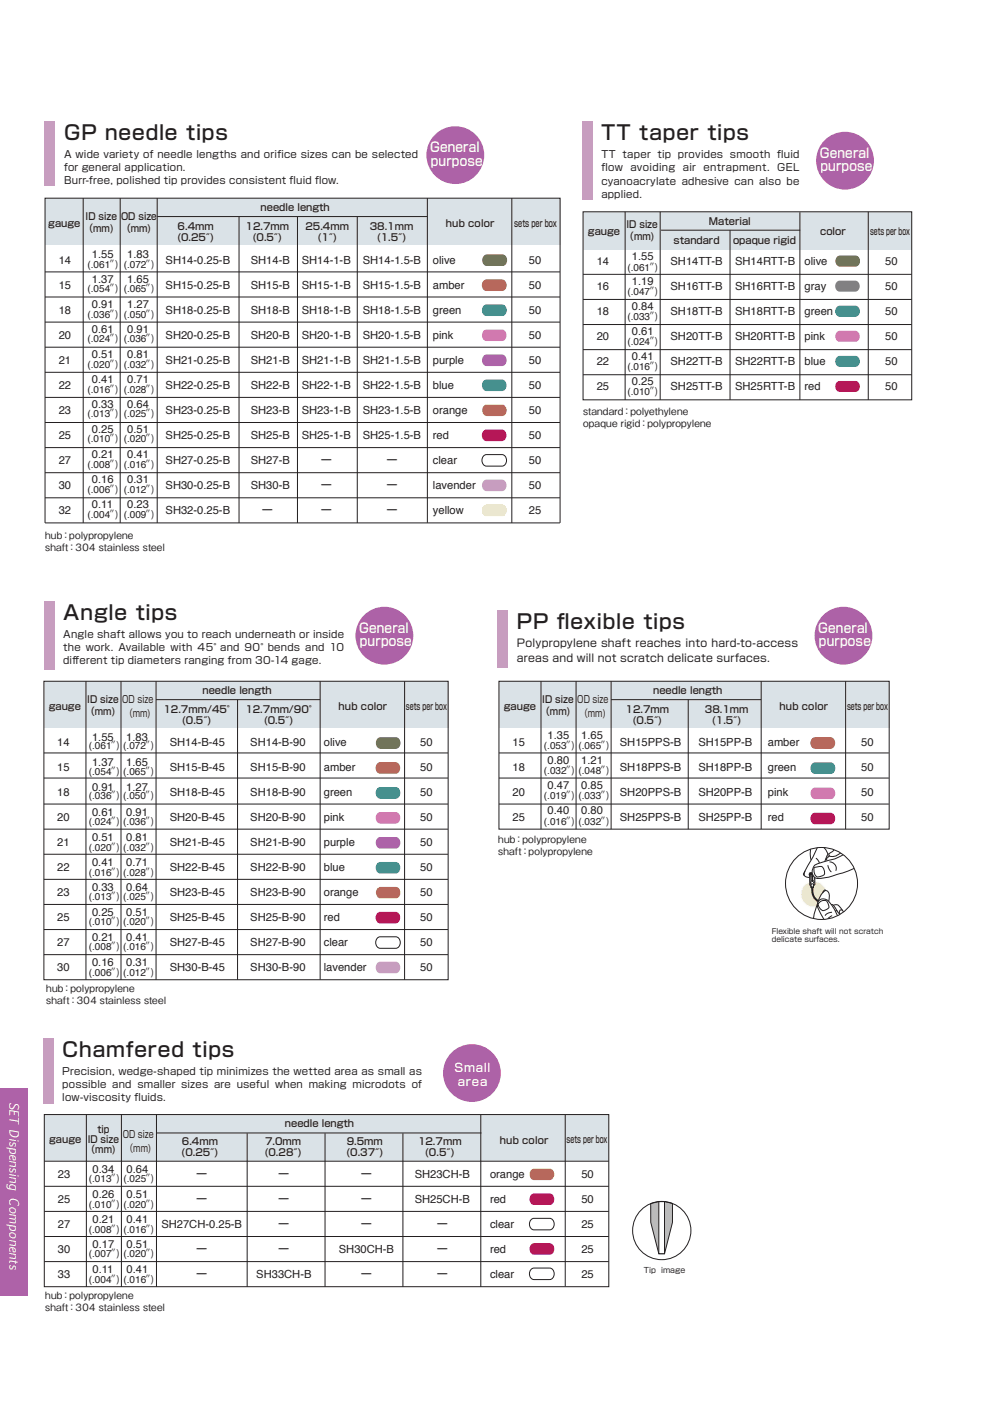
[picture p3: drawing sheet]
<svg xmlns="http://www.w3.org/2000/svg" width="210mm" height="297mm" viewBox="0 0 210 297" stroke-linecap="round" stroke-linejoin="round" font-family="sans-serif">
<path d="M0 230.2h5.9v44h-5.9z" fill="#ae62a8"/>
<path d="M9.5 25.7h2.1v13.5h-2.1z" fill="#c79dbf"/>
<circle cx="96.3" cy="32.8" r="6.1" fill="#ad62a7"/>
<path d="M123.1 25.7h2.1v16.6h-2.1z" fill="#c79dbf"/>
<path d="M139.8 48.7h29.4" fill="none" stroke="#231f20" stroke-width=".21"/>
<circle cx="178.7" cy="34" r="6.1" fill="#ad62a7"/>
<path d="M9.3 127.2h2.1v14.4h-2.1z" fill="#c79dbf"/>
<circle cx="81.3" cy="134.5" r="6.1" fill="#ad62a7"/>
<path d="M105.2 129h2.2v12.2h-2.2z" fill="#c79dbf"/>
<circle cx="178.4" cy="134.5" r="6.1" fill="#ad62a7"/>
<path d="M9.5 41.9h108.9v68.7h-108.9z" fill="#fff"/>
<path d="M9.5 41.9h108.9v9.8h-108.9z" fill="#dae2e7"/>
<path d="M102.4 54.1l.5-.3h3.4a1.25 1.25 0 0 1 .9 1.3 1.25 1.25 0 0 1-.9 1.2h-3.4a1.29 1.29 0 0 1-.5-2.2z" fill="#6b742a"/>
<path d="M102.3 59.4l.5-.3h3.4a1.25 1.25 0 0 1 .9 1.2 1.25 1.25 0 0 1-.9 1.3h-3.4a1.29 1.29 0 0 1-.5-2.2z" fill="#ba6831"/>
<path d="M102.3 64.7l.6-.3h3.3a1.26 1.26 0 0 1 .9 1.2 1.26 1.26 0 0 1-.9 1.3h-3.3a1.29 1.29 0 0 1-.6-2.2z" fill="#00a76d"/>
<path d="M102.3 69.9l.6-.2h3.3a1.26 1.26 0 0 1 .9 1.2 1.26 1.26 0 0 1-.9 1.2h-3.3a1.3 1.3 0 0 1-.6-2.2z" fill="#f172ac"/>
<path d="M102.3 75.2l.6-.2h3.3a1.26 1.26 0 0 1 .9 1.2 1.26 1.26 0 0 1-.9 1.2h-3.3a1.3 1.3 0 0 1-.6-2.2z" fill="#8c63aa"/>
<path d="M102.3 80.5l.6-.2h3.3a1.26 1.26 0 0 1 .9 1.2 1.26 1.26 0 0 1-.9 1.2h-3.3a1.3 1.3 0 0 1-.6-2.2z" fill="#2484c6"/>
<path d="M102.3 85.8l.6-.2h3.3a1.26 1.26 0 0 1 .9 1.2 1.26 1.26 0 0 1-.9 1.2h-3.3a1.3 1.3 0 0 1-.6-2.2z" fill="#f7943d"/>
<path d="M102.3 91.1l.5-.2h3.3a1.26 1.26 0 0 1 1 1.2 1.26 1.26 0 0 1-1 1.2h-3.3a1.3 1.3 0 0 1-.5-2.2z" fill="#ce0757"/>
<path d="M102.3 96.4l.6-.2h3.3a1.26 1.26 0 0 1 .9 1.2 1.26 1.26 0 0 1-.9 1.2h-3.3a1.3 1.3 0 0 1-.6-2.2z" fill="#fff"/>
<path d="M102.3 96.4l.6-.2h3.3a1.26 1.26 0 0 1 .9 1.2 1.26 1.26 0 0 1-.9 1.2h-3.3a1.3 1.3 0 0 1-.6-2.2z" fill="none" stroke="#231f20" stroke-width=".21"/>
<path d="M102.3 101.7l.6-.2h3.3a1.26 1.26 0 0 1 .9 1.2 1.26 1.26 0 0 1-.9 1.2h-3.3a1.3 1.3 0 0 1-.6-2.2z" fill="#bc9dca"/>
<path d="M102.3 107l.6-.2h3.3a1.26 1.26 0 0 1 .9 1.2 1.26 1.26 0 0 1-.9 1.2h-3.3a1.3 1.3 0 0 1-.6-2.2z" fill="#fff460"/>
<g fill="none" stroke="#231f20" stroke-width=".21">
<path d="M9.5 57.5h108.9M9.5 41.9h108.9v68.7h-108.9zM17.6 41.9v68.7M25.4 41.9v68.7M33.2 41.9v68.7M33.2 45.8h57.2M50.5 45.8v64.8M62.9 45.8v64.8M75.5 45.8v64.8M90.4 41.9v68.7M108.2 41.9v68.7M9.5 78.8h108.9"/>
<path d="M9.5 73.4h108.9M9.5 68.1h108.9M9.5 62.8h108.9M9.5 94.7h108.9M9.5 89.4h108.9M9.5 84.1h108.9M9.5 100h108.9M9.5 105.3h108.9"/>
</g>
<path d="M123.3 44.8h69.5v39.8h-69.5z" fill="#fff"/>
<path d="M177 54.3l.6-.2h3.3a1.19 1.19 0 0 1 1 1.1 1.19 1.19 0 0 1-1 1.2h-3.3a1.22 1.22 0 0 1-.6-2.1z" fill="#6b742a"/>
<path d="M177 59.6l.5-.2h3.3a1.19 1.19 0 0 1 1 1.1 1.19 1.19 0 0 1-1 1.2h-3.3a1.22 1.22 0 0 1-.5-2.1z" fill="#808285"/>
<path d="M177 64.9l.6-.2h3.3a1.19 1.19 0 0 1 .9 1.1 1.19 1.19 0 0 1-.9 1.2h-3.3a1.22 1.22 0 0 1-.6-2.1z" fill="#00a76d"/>
<path d="M177 70.2l.6-.2h3.3a1.19 1.19 0 0 1 .9 1.1 1.19 1.19 0 0 1-.9 1.2h-3.3a1.22 1.22 0 0 1-.6-2.1z" fill="#f172ac"/>
<path d="M177 75.5l.6-.2h3.3a1.19 1.19 0 0 1 .9 1.1 1.19 1.19 0 0 1-.9 1.2h-3.3a1.22 1.22 0 0 1-.6-2.1z" fill="#2484c6"/>
<path d="M177 80.8l.6-.2h3.3a1.19 1.19 0 0 1 .9 1.2 1.19 1.19 0 0 1-.9 1.1h-3.3a1.22 1.22 0 0 1-.6-2.1z" fill="#ce0757"/>
<path d="M123.3 44.8h69.5v7.9h-69.5z" fill="#dae2e7"/>
<path d="M123.3 44.8h69.5v39.8h-69.5zM123.3 58h69.5M132.2 44.8v39.8M139.6 44.8v39.8M139.8 48.7h29.4M154.4 48.7v35.9M169.1 44.9v39.7M183.6 44.8v39.8M123.3 63.3h69.5M123.3 68.7h69.5M123.3 74h69.5M123.3 79.3h69.5" fill="none" stroke="#231f20" stroke-width=".21"/>
<path d="M9.3 144.1h85.5v63.2h-85.5z" fill="#fff"/>
<path d="M9.3 144.1h85.5v9.9h-85.5z" fill="#dae2e7"/>
<path d="M79.9 156.2l.5-.2h3.3a1.26 1.26 0 0 1 1 1.2 1.26 1.26 0 0 1-1 1.2h-3.3a1.3 1.3 0 0 1-.5-2.2z" fill="#6b742a"/>
<path d="M79.8 161.5l.6-.3h3.3a1.26 1.26 0 0 1 .9 1.3 1.26 1.26 0 0 1-.9 1.2h-3.3a1.3 1.3 0 0 1-.6-2.2z" fill="#ba6831"/>
<path d="M79.8 166.8l.6-.3h3.3a1.26 1.26 0 0 1 .9 1.2 1.26 1.26 0 0 1-.9 1.3h-3.3a1.3 1.3 0 0 1-.6-2.2z" fill="#00a76d"/>
<path d="M79.8 172l.6-.2h3.3a1.26 1.26 0 0 1 .9 1.2 1.26 1.26 0 0 1-.9 1.2h-3.3a1.3 1.3 0 0 1-.6-2.2z" fill="#f172ac"/>
<path d="M79.8 177.3l.6-.2h3.3a1.26 1.26 0 0 1 1 1.2 1.26 1.26 0 0 1-1 1.2h-3.3a1.3 1.3 0 0 1-.6-2.2z" fill="#8c63aa"/>
<path d="M79.8 182.6l.6-.3h3.3a1.26 1.26 0 0 1 .9 1.3 1.26 1.26 0 0 1-.9 1.2h-3.3a1.3 1.3 0 0 1-.6-2.2z" fill="#2484c6"/>
<path d="M79.9 187.9l.5-.3h3.3a1.26 1.26 0 0 1 1 1.2 1.26 1.26 0 0 1-1 1.3h-3.3a1.3 1.3 0 0 1-.5-2.2z" fill="#f7943d"/>
<path d="M79.8 193.1l.6-.2h3.3a1.26 1.26 0 0 1 .9 1.2 1.26 1.26 0 0 1-.9 1.2h-3.3a1.3 1.3 0 0 1-.6-2.2z" fill="#ce0757"/>
<path d="M79.8 198.4l.6-.2h3.3a1.26 1.26 0 0 1 .9 1.2 1.26 1.26 0 0 1-.9 1.2h-3.3a1.3 1.3 0 0 1-.6-2.2z" fill="#fff"/>
<path d="M79.8 198.4l.6-.2h3.3a1.26 1.26 0 0 1 .9 1.2 1.26 1.26 0 0 1-.9 1.2h-3.3a1.3 1.3 0 0 1-.6-2.2z" fill="none" stroke="#231f20" stroke-width=".21"/>
<path d="M79.8 203.7l.6-.2h3.3a1.26 1.26 0 0 1 .9 1.2 1.26 1.26 0 0 1-.9 1.2h-3.3a1.3 1.3 0 0 1-.6-2.2z" fill="#bc9dca"/>
<g fill="none" stroke="#231f20" stroke-width=".21">
<path d="M9.3 159.3h85.4M9.3 144.1h85.5v63.2h-85.5zM18.2 144.1v63.2M25.6 144.1v63.2M33 144.1v63.2M33 148h34.7M50.2 148v59.3M67.7 144.1v63.1M85.6 144.1v63.2M9.3 170.1h85.4M9.3 175.4h85.4M9.3 164.6h85.4"/>
<path d="M9.3 180.7h85.4M9.3 186h85.4M9.3 191.3h85.4M9.3 196.6h85.4M9.3 202h85.4"/>
</g>
<path d="M105.5 144.1h82.5v31.3h-82.5z" fill="#fff"/>
<path d="M171.8 156.2l.5-.2h3.3a1.26 1.26 0 0 1 1 1.2 1.26 1.26 0 0 1-1 1.2h-3.3a1.29 1.29 0 0 1-.5-2.2z" fill="#ba6831"/>
<path d="M171.8 161.5l.5-.2h3.4a1.26 1.26 0 0 1 .9 1.2 1.26 1.26 0 0 1-.9 1.2h-3.4a1.29 1.29 0 0 1-.5-2.2z" fill="#00a76d"/>
<path d="M171.8 166.8l.5-.2h3.4a1.25 1.25 0 0 1 .9 1.2 1.25 1.25 0 0 1-.9 1.2h-3.4a1.29 1.29 0 0 1-.5-2.2z" fill="#f172ac"/>
<path d="M171.8 172.2l.5-.3h3.3a1.25 1.25 0 0 1 1 1.2 1.25 1.25 0 0 1-1 1.3h-3.3a1.29 1.29 0 0 1-.5-2.2z" fill="#ce0757"/>
<path d="M105.5 144.1h82.5v9.9h-82.5z" fill="#dae2e7"/>
<path d="M105.5 144.1h82.5v31.3h-82.5zM105.5 159.3h82.4M114.4 144.1v31.3M121.8 144.1v31.3M129.2 144.1v31.3M129.2 148h31.8M145.5 148v27.4M161 144.1v31.3M178.8 144.1v31.3M105.5 170.1h82.4M105.5 164.6h82.4" fill="none" stroke="#231f20" stroke-width=".21"/>
<g fill="#fff">
<circle cx="173.7" cy="186.9" r="7.6"/>
<circle cx="172.1" cy="189.2" r="1.9"/>
</g>
<circle cx="172.1" cy="189.2" r="1.9" fill="none" stroke="#fff" stroke-width="2"/>
<circle cx="172.1" cy="189.2" r="1.9" fill="#fffbf4"/>
<circle cx="172.1" cy="189.2" r="1.9" fill="none" stroke="#fffbf4" stroke-width="1.9"/>
<circle cx="172.1" cy="189.2" r="1.9" fill="#fffaed"/>
<circle cx="172.1" cy="189.2" r="1.9" fill="none" stroke="#fffaed" stroke-width="1.8"/>
<circle cx="172.1" cy="189.2" r="1.9" fill="#fff7e6"/>
<circle cx="172.1" cy="189.2" r="1.9" fill="none" stroke="#fff7e6" stroke-width="1.6"/>
<circle cx="172.1" cy="189.2" r="1.9" fill="#fff6e0"/>
<circle cx="172.1" cy="189.2" r="1.9" fill="none" stroke="#fff6e0" stroke-width="1.5"/>
<circle cx="172.1" cy="189.2" r="1.9" fill="#fff4d9"/>
<circle cx="172.1" cy="189.2" r="1.9" fill="none" stroke="#fff4d9" stroke-width="1.4"/>
<circle cx="172.1" cy="189.2" r="1.9" fill="#fff2d3"/>
<circle cx="172.1" cy="189.2" r="1.9" fill="none" stroke="#fff2d3" stroke-width="1.3"/>
<circle cx="172.1" cy="189.2" r="1.9" fill="#fff0cc"/>
<circle cx="172.1" cy="189.2" r="1.9" fill="none" stroke="#fff0cc" stroke-width="1.1"/>
<circle cx="172.1" cy="189.2" r="1.9" fill="#ffeec6"/>
<circle cx="172.1" cy="189.2" r="1.9" fill="none" stroke="#ffeec6" stroke-width="1"/>
<circle cx="172.1" cy="189.2" r="1.9" fill="#ffedc0"/>
<circle cx="172.1" cy="189.2" r="1.9" fill="none" stroke="#ffedc0" stroke-width=".88"/>
<circle cx="172.1" cy="189.2" r="1.9" fill="#ffebb9"/>
<circle cx="172.1" cy="189.2" r="1.9" fill="none" stroke="#ffebb9" stroke-width=".75"/>
<circle cx="172.1" cy="189.2" r="1.9" fill="#ffe9b2"/>
<circle cx="172.1" cy="189.2" r="1.9" fill="none" stroke="#ffe9b2" stroke-width=".63"/>
<circle cx="172.1" cy="189.2" r="1.9" fill="#ffe8ac"/>
<circle cx="172.1" cy="189.2" r="1.9" fill="none" stroke="#ffe8ac" stroke-width=".5"/>
<circle cx="172.1" cy="189.2" r="1.9" fill="#ffe6a5"/>
<circle cx="172.1" cy="189.2" r="1.9" fill="none" stroke="#ffe6a5" stroke-width=".38"/>
<circle cx="172.1" cy="189.2" r="1.9" fill="#ffe59f"/>
<circle cx="172.1" cy="189.2" r="1.9" fill="none" stroke="#ffe59f" stroke-width=".25"/>
<circle cx="172.1" cy="189.2" r="1.9" fill="#ffe398"/>
<circle cx="172.1" cy="189.2" r="1.9" fill="none" stroke="#ffe398" stroke-width=".21"/>
<path d="M174.2 188.6a.73 .73 0 0 1 .9 0 .73 .73 0 0 1 .3 .8l-.2 1.3-3.2 3.9 .2-1.2 .3-1.1a7.5 7.5 0 0 1 1.7-3.7z" fill="#fff"/>
<path d="M174.6 188.4l-.3-.1-.4 .6M175.2 190.7a2.27 2.27 0 0 0-.1-2.1 .76 .76 0 0 0-1.3 .4 16.3 16.3 0 0 0-1.8 5.6" fill="none" stroke="#231f20" stroke-width=".21"/>
<path d="M171.7 187.8h.2v.5a2.47 2.47 0 0 0 1.3 2.3l-.1 .2a2.86 2.86 0 0 1-1.4-3z" fill="#fff"/>
<path d="M172.9 179.2l-1.1 2.3-1.1 1.8a2.4 2.4 0 0 0-.6 2l.3 .2a1.09 1.09 0 0 0 1.5-.4M176.6 179.2l-.4 .8a2.68 2.68 0 0 0-1.8 2.3M170.2 184.2l-.3 .7 .2 .3M171.7 187.8h.2v.5a2.47 2.47 0 0 0 1.3 2.3l-.1 .2a2.86 2.86 0 0 1-1.4-3z" fill="none" stroke="#231f20" stroke-width=".21"/>
<path d="M173.4 190.3a1.75 1.75 0 0 1 2.3 .9l1.9 3.4h-3.3l-1-1.9-.4-1a1.56 1.56 0 0 1 .5-1.4z" fill="#fff"/>
<g fill="none" stroke="#231f20" stroke-width=".21">
<path d="M171.5 179.2l-.2 1.6 .2 1.1M172.5 181.6l.5 .4 .2 .6M173.2 190.9a1.12 1.12 0 0 1 1.3-.4 1.12 1.12 0 0 1 .8 1.2 1.06 1.06 0 0 1-1.3 .9 1.86 1.86 0 0 1-1-1.3zM174.3 194.6l-1-1.9a1.63 1.63 0 0 1 .5-2.5 2.23 2.23 0 0 1 2.1 1.3l1.7 3.1M174.6 181.7l.3 .4M175.1 180.9a.48 .48 0 0 1-.4 .8M175.4 181.1l-.3 .2M175.8 191.4l.4 .1 1.7 2.3a.48 .48 0 0 1-.2 .8M175.9 193l-1 .3-.4 .4M176 193.7l-1 .7M176.2 191.5a1.04 1.04 0 0 1 1.6 .6l.3 .5M177 192.7l-.2-.1-.1 .2"/>
<path d="M177.5 194.5l.2 .1M177.9 193.9l-.1 .3h-.4M178 180.2l-.2 .2a2.7 2.7 0 0 1-2.4 .7l-.1-.4M178.4 193.1a.48 .48 0 0 0-.5-.6 .48 .48 0 0 0-.4 .6l.3 .5"/>
</g>
<path d="M171.5 187.6h.5l-.2 .3z" fill="#fff"/>
<path d="M171.5 187.6h.5l-.2 .3z" fill="none" stroke="#231f20" stroke-width=".21"/>
<path d="M171.3 184.7h.9l.1 .1v2.4l-.3 .1-.8-.1z" fill="#fff"/>
<path d="M171.5 187.3l-.3-.1v-2.4l.1-.1h.9l.1 2.5-.3 .1" fill="none" stroke="#231f20" stroke-width=".21"/>
<path d="M171.3 185.3h.9l-.2 2.3h-.5z" fill="#fff"/>
<path d="M171.3 186.3l.2 .7h.5l.2-.7M172.2 185.3l-.2 2.3h-.5l-.2-2.3" fill="none" stroke="#231f20" stroke-width=".21"/>
<path d="M171.3 184.7h.9l.1 .6h-1.1z" fill="#fff"/>
<path d="M171.3 184.7h.9l.1 .6h-1.1zM171.7 184.9l-.6 .2M172.4 184.8l-.6 .2" fill="none" stroke="#231f20" stroke-width=".21"/>
<path d="M171.5 187h.5v.6h-.5z" fill="#fff"/>
<path d="M171.5 187h.5v.6h-.5z" fill="none" stroke="#231f20" stroke-width=".21"/>
<path d="M171.3 186.3h.9z" fill="#fff"/>
<path d="M171.2 184.8h1.1M171.3 186.3h.9" fill="none" stroke="#231f20" stroke-width=".21"/>
<path d="M171.8 185l.6-.2-.1 .3h-.5z" fill="#fff"/>
<path d="M171.8 185l.6-.2-.1 .3h-.5z" fill="none" stroke="#231f20" stroke-width=".21"/>
<path d="M171.8 185l.6-.2z" fill="#fff"/>
<path d="M171.8 185l.6-.2z" fill="none" stroke="#231f20" stroke-width=".21"/>
<path d="M171.1 184.9l.6-.1-.5 .3z" fill="#fff"/>
<path d="M171.1 184.9l.6-.1-.5 .3z" fill="none" stroke="#231f20" stroke-width=".21"/>
<path d="M171.1 185.1l.6-.2z" fill="#fff"/>
<path d="M171.1 185.1l.6-.2z" fill="none" stroke="#231f20" stroke-width=".21"/>
<path d="M171.7 185.3h.1v1.1h-.1z" fill="#fff"/>
<path d="M174.2 179.4l.6 .6 .3 .7M171.7 185.3h.1v1.1h-.1z" fill="none" stroke="#231f20" stroke-width=".21"/>
<path d="M172.2 183.1l1.4-.6 2.9-.8 2-1 2.3 2.9-2.4 1-3.4 1a4.5 4.5 0 0 1-2.8 0 1.8 1.8 0 0 1 0-2.5z" fill="#fff"/>
<path d="M175.1 183a2.08 2.08 0 0 0 .7 1.5M175.4 182.4a1.37 1.37 0 0 1 1.3 1.8M178.5 180.7l-2 1-2.9 .8a1.78 1.78 0 0 0-1.8 1.3 1.78 1.78 0 0 0 .8 2h1l1.7-.2 3.1-1 2.4-1" fill="none" stroke="#231f20" stroke-width=".21"/>
<path d="M172.1 183.6l.7-.2a1.14 1.14 0 0 1 1.3 .4 1.14 1.14 0 0 1 0 1.4l-.7 .2a.87 .87 0 0 1-1.2-.8z" fill="#fff"/>
<g fill="none" stroke="#231f20" stroke-width=".21">
<path d="M172.1 183.6l.7-.2a1.14 1.14 0 0 1 1.3 .4 1.14 1.14 0 0 1 0 1.4l-.7 .2a.87 .87 0 0 1-1.2-.8z"/>
<circle cx="173.7" cy="186.9" r="7.6"/>
</g>
<circle cx="139.9" cy="260.3" r="6.2" fill="#fff"/>
<path d="M137.6 254.6l1.7-.4h1.2l1.7 .4v4l-1.7 6.6h-1.2l-1.7-6.6z" fill="#bbbdc0"/>
<path d="M137.6 254.6l1.7-.4h1.2l1.7 .4v4l-1.7 6.6h-1.2l-1.7-6.6z" fill="none" stroke="#231f20" stroke-width=".21"/>
<path d="M139.3 254.2h1.2v11h-1.2z" fill="#fff"/>
<g fill="none" stroke="#231f20" stroke-width=".21">
<path d="M139.3 254.2h1.2v11h-1.2z"/>
<circle cx="139.9" cy="260.3" r="6.2"/>
</g>
<path d="M9.1 219.6h2.2v13.8h-2.2z" fill="#c79dbf"/>
<circle cx="99.8" cy="227" r="6.1" fill="#ad62a7"/>
<path d="M9.4 235.8h119.3v36.4h-119.3z" fill="#fff"/>
<path d="M112.4 247.5l.5-.3h3.4a1.26 1.26 0 0 1 .9 1.2 1.26 1.26 0 0 1-.9 1.3h-3.4a1.29 1.29 0 0 1-.5-2.2z" fill="#f7943d"/>
<path d="M9.4 235.8h119.3v9.8h-119.3z" fill="#dae2e7"/>
<g fill="#ce0757">
<path d="M112.4 252.7l.5-.2h3.4a1.26 1.26 0 0 1 .9 1.2 1.26 1.26 0 0 1-.9 1.2h-3.4a1.29 1.29 0 0 1-.5-2.2z"/>
<path d="M112.4 263.2l.5-.2h3.4a1.26 1.26 0 0 1 .9 1.2 1.26 1.26 0 0 1-.9 1.2h-3.4a1.29 1.29 0 0 1-.5-2.2z"/>
</g>
<path d="M112.3 258l.6-.3h3.3a1.25 1.25 0 0 1 1 1.3 1.25 1.25 0 0 1-1 1.2h-3.3a1.29 1.29 0 0 1-.6-2.2z" fill="#fff"/>
<path d="M112.3 258l.6-.3h3.3a1.25 1.25 0 0 1 1 1.3 1.25 1.25 0 0 1-1 1.2h-3.3a1.29 1.29 0 0 1-.6-2.2z" fill="none" stroke="#231f20" stroke-width=".21"/>
<path d="M112.3 268.5l.6-.2h3.3a1.25 1.25 0 0 1 1 1.2 1.25 1.25 0 0 1-1 1.2h-3.3a1.29 1.29 0 0 1-.6-2.2z" fill="#fff"/>
<g fill="none" stroke="#231f20" stroke-width=".21">
<path d="M9.4 235.8h119.3v36.4h-119.3zM18.3 235.8v36.4M25.7 235.8v36.4M33.1 239.7h68.7M33.1 235.8v36.4M52.3 239.7v32.5M68.7 239.7v32.5M85.2 239.7v32.5M101.7 235.9v36.3M119.5 235.8v36.3M9.4 251h119.3M9.4 245.6h119.3"/>
<path d="M9.4 256.3h119.3M9.4 261.6h119.3M9.4 266.9h119.3M112.3 268.5l.6-.2h3.3a1.25 1.25 0 0 1 1 1.2 1.25 1.25 0 0 1-1 1.2h-3.3a1.29 1.29 0 0 1-.6-2.2z"/>
</g>
<g font-size="4.2" fill="#231f20">
<text x="13.6" y="29.7">GP needle tips</text>
<text x="127.2" y="29.7">TT taper tips</text>
<text x="13.4" y="131.2">Angle tips</text>
<text x="109.3" y="133">PP f</text>
<text x="117.8" y="133">lexible tips</text>
<text x="13.2" y="223.6">Chamfered tips</text>
</g>
<g font-size="2.8" fill="#fff">
<text x="90.9" y="32.2">General</text>
<text x="91.1" y="35.1">purpose</text>
<text x="173.3" y="33.4">General</text>
<text x="173.5" y="36.2">purpose</text>
<text x="75.9" y="133.9">General</text>
<text x="76.1" y="136.7">purpose</text>
<text x="173" y="133.9">General</text>
<text x="173.2" y="136.7">purpose</text>
</g>
<text font-size="2.6" fill="#fff" x="2" y="233" transform="rotate(90 2 233)">SET Dispensing Components</text>
<g font-size="2.5" fill="#fff">
<text x="96.1" y="226.8">Small</text>
<text x="96.8" y="229.8">area</text>
</g>
<g font-size="2.4" fill="#231f20">
<text x="12.4" y="55.8">14</text>
<text x="19.4" y="54.5">1.55</text>
<text x="19.4" y="59.8">1.37</text>
<text x="26.9" y="54.5">1.83</text>
<text x="26.9" y="59.8">1.65</text>
<text x="35" y="55.8">SH14-0.25-B</text>
<text x="53" y="55.8">SH14-B</text>
<text x="63.8" y="55.8">SH14-1-B</text>
<text x="76.7" y="55.8">SH14-1.5-B</text>
<text x="91.5" y="55.8">olive</text>
<text x="111.8" y="55.8">50</text>
<text x="126.2" y="56">14</text>
<text x="133.6" y="55.1">1.55</text>
<text x="141.8" y="56">SH14TT-B</text>
<text x="155.4" y="56">SH14RTT-B</text>
<text x="170.1" y="56">olive</text>
<text x="187.2" y="56">50</text>
<text x="12.4" y="61.1">15</text>
<text x="19.4" y="65.1">0.91</text>
<text x="26.9" y="65.1">1.27</text>
<text x="35" y="61.1">SH15-0.25-B</text>
<text x="53" y="61.1">SH15-B</text>
<text x="63.8" y="61.1">SH15-1-B</text>
<text x="76.7" y="61.1">SH15-1.5-B</text>
<text x="91.5" y="61.1">amber</text>
<text x="111.8" y="61.1">50</text>
<text x="126.2" y="61.3">16</text>
<text x="133.6" y="60.4">1.19</text>
<text x="133.6" y="65.7">0.84</text>
<text x="141.8" y="61.3">SH16TT-B</text>
<text x="155.4" y="61.3">SH16RTT-B</text>
<text x="170.1" y="61.3">gray</text>
<text x="187.2" y="61.3">50</text>
<text x="12.4" y="66.4">18</text>
<text x="12.4" y="71.7">20</text>
<text x="19.4" y="70.4">0.61</text>
<text x="26.9" y="70.4">0.91</text>
<text x="35" y="66.4">SH18-0.25-B</text>
<text x="35" y="71.7">SH20-0.25-B</text>
<text x="53" y="66.4">SH18-B</text>
<text x="53" y="71.7">SH20-B</text>
<text x="63.8" y="66.4">SH18-1-B</text>
<text x="63.8" y="71.7">SH20-1-B</text>
<text x="76.7" y="66.4">SH18-1.5-B</text>
<text x="76.7" y="71.7">SH20-1.5-B</text>
<text x="91.5" y="66.4">green</text>
<text x="91.5" y="71.7">pink</text>
<text x="111.8" y="66.4">50</text>
<text x="111.8" y="71.7">50</text>
<text x="126.2" y="66.6">18</text>
<text x="126.2" y="71.9">20</text>
<text x="133.6" y="71">0.61</text>
<text x="141.8" y="66.6">SH18TT-B</text>
<text x="141.8" y="71.9">SH20TT-B</text>
<text x="155.4" y="66.6">SH18RTT-B</text>
<text x="155.4" y="71.9">SH20RTT-B</text>
<text x="170.1" y="66.6">green</text>
<text x="170.1" y="71.9">pink</text>
<text x="187.2" y="66.6">50</text>
<text x="187.2" y="71.9">50</text>
<text x="12.4" y="77">21</text>
<text x="19.4" y="75.7">0.51</text>
<text x="26.9" y="75.7">0.81</text>
<text x="35" y="77">SH21-0.25-B</text>
<text x="53" y="77">SH21-B</text>
<text x="63.8" y="77">SH21-1-B</text>
<text x="76.7" y="77">SH21-1.5-B</text>
<text x="91.5" y="77">purple</text>
<text x="111.8" y="77">50</text>
<text x="126.2" y="77.2">22</text>
<text x="133.6" y="76.3">0.41</text>
<text x="141.8" y="77.2">SH22TT-B</text>
<text x="155.4" y="77.2">SH22RTT-B</text>
<text x="170.1" y="77.2">blue</text>
<text x="187.2" y="77.2">50</text>
<text x="12.4" y="82.3">22</text>
<text x="19.4" y="81">0.41</text>
<text x="26.9" y="81">0.71</text>
<text x="35" y="82.3">SH22-0.25-B</text>
<text x="53" y="82.3">SH22-B</text>
<text x="63.8" y="82.3">SH22-1-B</text>
<text x="76.7" y="82.3">SH22-1.5-B</text>
<text x="91.5" y="82.3">blue</text>
<text x="111.8" y="82.3">50</text>
<text x="126.2" y="82.5">25</text>
<text x="133.6" y="81.5">0.25</text>
<text x="141.8" y="82.5">SH25TT-B</text>
<text x="155.4" y="82.5">SH25RTT-B</text>
<text x="170.1" y="82.5">red</text>
<text x="187.2" y="82.5">50</text>
<text x="12.4" y="87.6">23</text>
<text x="19.4" y="86.3">0.33</text>
<text x="26.9" y="86.3">0.64</text>
<text x="35" y="87.6">SH23-0.25-B</text>
<text x="53" y="87.6">SH23-B</text>
<text x="63.8" y="87.6">SH23-1-B</text>
<text x="76.7" y="87.6">SH23-1.5-B</text>
<text x="91.5" y="87.6">orange</text>
<text x="111.8" y="87.6">50</text>
<text x="12.4" y="92.9">25</text>
<text x="19.4" y="91.6">0.25</text>
<text x="26.9" y="91.6">0.51</text>
<text x="35" y="92.9">SH25-0.25-B</text>
<text x="53" y="92.9">SH25-B</text>
<text x="63.8" y="92.9">SH25-1-B</text>
<text x="76.7" y="92.9">SH25-1.5-B</text>
<text x="91.5" y="92.9">red</text>
<text x="111.8" y="92.9">50</text>
<text x="12.4" y="98.2">27</text>
<text x="19.4" y="96.9">0.21</text>
<text x="26.9" y="96.9">0.41</text>
<text x="35" y="98.2">SH27-0.25-B</text>
<text x="53" y="98.2">SH27-B</text>
<text x="67.8" y="98.2">ー</text>
<text x="81.7" y="98.2">ー</text>
<text x="91.5" y="98.2">clear</text>
<text x="111.8" y="98.2">50</text>
<text x="12.4" y="103.5">30</text>
<text x="19.4" y="102.2">0.16</text>
<text x="19.4" y="107.5">0.11</text>
<text x="26.9" y="102.2">0.31</text>
<text x="26.9" y="107.5">0.23</text>
<text x="35" y="103.5">SH30-0.25-B</text>
<text x="53" y="103.5">SH30-B</text>
<text x="67.8" y="103.5">ー</text>
<text x="81.7" y="103.5">ー</text>
<text x="91.5" y="103.5">lavender</text>
<text x="111.8" y="103.5">50</text>
<text x="12.4" y="108.7">32</text>
<text x="35" y="108.7">SH32-0.25-B</text>
<text x="53" y="108.8">ー</text>
<text x="67.8" y="108.7">ー</text>
<text x="81.7" y="108.7">ー</text>
<text x="91.5" y="108.8">yellow</text>
<text x="111.8" y="108.7">25</text>
<text x="12.1" y="157.8">14</text>
<text x="19.5" y="156.7">1.55</text>
<text x="19.5" y="162">1.37</text>
<text x="26.7" y="156.8">1.83</text>
<text x="35.9" y="157.8">SH14-B-45</text>
<text x="52.9" y="157.8">SH14-B-90</text>
<text x="68.5" y="157.9">olive</text>
<text x="88.9" y="157.8">50</text>
<text x="108.4" y="157.8">15</text>
<text x="115.8" y="156.2">1.35</text>
<text x="115.8" y="161.5">0.80</text>
<text x="122.9" y="156.3">1.65</text>
<text x="122.9" y="161.5">1.21</text>
<text x="131.1" y="157.8">SH15PPS-B</text>
<text x="147.7" y="157.8">SH15PP-B</text>
<text x="162.4" y="157.8">amber</text>
<text x="182.1" y="157.8">50</text>
<text x="12.1" y="163.1">15</text>
<text x="19.5" y="167.2">0.91</text>
<text x="26.7" y="162.1">1.65</text>
<text x="26.7" y="167.4">1.27</text>
<text x="35.9" y="163.1">SH15-B-45</text>
<text x="52.9" y="163.1">SH15-B-90</text>
<text x="68.5" y="163.2">amber</text>
<text x="88.9" y="163.1">50</text>
<text x="108.4" y="163.1">18</text>
<text x="115.8" y="166.8">0.47</text>
<text x="122.9" y="166.8">0.85</text>
<text x="131.1" y="163.1">SH18PPS-B</text>
<text x="147.7" y="163.1">SH18PP-B</text>
<text x="162.4" y="163.1">green</text>
<text x="182.1" y="163.1">50</text>
<text x="12.1" y="168.4">18</text>
<text x="12.1" y="173.7">20</text>
<text x="19.5" y="172.5">0.61</text>
<text x="26.7" y="172.7">0.91</text>
<text x="35.9" y="168.4">SH18-B-45</text>
<text x="35.9" y="173.7">SH20-B-45</text>
<text x="52.9" y="168.4">SH18-B-90</text>
<text x="52.9" y="173.7">SH20-B-90</text>
<text x="68.5" y="168.5">green</text>
<text x="68.5" y="173.8">pink</text>
<text x="88.9" y="168.4">50</text>
<text x="88.9" y="173.7">50</text>
<text x="108.4" y="168.4">20</text>
<text x="108.4" y="173.7">25</text>
<text x="115.8" y="172.1">0.40</text>
<text x="122.9" y="172.1">0.80</text>
<text x="131.1" y="168.4">SH20PPS-B</text>
<text x="131.1" y="173.7">SH25PPS-B</text>
<text x="147.7" y="168.4">SH20PP-B</text>
<text x="147.7" y="173.7">SH25PP-B</text>
<text x="162.4" y="168.4">pink</text>
<text x="162.4" y="173.7">red</text>
<text x="182.1" y="168.4">50</text>
<text x="182.1" y="173.7">50</text>
<text x="12.1" y="179">21</text>
<text x="19.5" y="177.8">0.51</text>
<text x="26.7" y="178">0.81</text>
<text x="35.9" y="179">SH21-B-45</text>
<text x="52.9" y="179">SH21-B-90</text>
<text x="68.5" y="179.1">purple</text>
<text x="88.9" y="179">50</text>
<text x="12.1" y="184.3">22</text>
<text x="19.5" y="183.1">0.41</text>
<text x="26.7" y="183.2">0.71</text>
<text x="35.9" y="184.3">SH22-B-45</text>
<text x="52.9" y="184.3">SH22-B-90</text>
<text x="68.5" y="184.3">blue</text>
<text x="88.9" y="184.3">50</text>
<text x="12.1" y="189.6">23</text>
<text x="19.5" y="188.4">0.33</text>
<text x="26.7" y="188.5">0.64</text>
<text x="35.9" y="189.6">SH23-B-45</text>
<text x="52.9" y="189.6">SH23-B-90</text>
<text x="68.5" y="189.6">orange</text>
<text x="88.9" y="189.6">50</text>
<text x="12.1" y="194.9">25</text>
<text x="19.5" y="193.7">0.25</text>
<text x="26.7" y="193.8">0.51</text>
<text x="35.9" y="194.9">SH25-B-45</text>
<text x="52.9" y="194.9">SH25-B-90</text>
<text x="68.5" y="194.9">red</text>
<text x="88.9" y="194.9">50</text>
<text x="12.1" y="200.2">27</text>
<text x="19.5" y="199">0.21</text>
<text x="26.7" y="199.1">0.41</text>
<text x="35.9" y="200.2">SH27-B-45</text>
<text x="52.9" y="200.2">SH27-B-90</text>
<text x="68.5" y="200.2">clear</text>
<text x="88.9" y="200.2">50</text>
<text x="12.1" y="205.5">30</text>
<text x="19.5" y="204.3">0.16</text>
<text x="26.7" y="204.4">0.31</text>
<text x="35.9" y="205.5">SH30-B-45</text>
<text x="52.9" y="205.5">SH30-B-90</text>
<text x="68.5" y="205.5">lavender</text>
<text x="88.9" y="205.5">50</text>
<text x="12.3" y="249.1">23</text>
<text x="19.6" y="248.1">0.34</text>
<text x="26.8" y="248.1">0.64</text>
<text x="41.5" y="249.2">ー</text>
<text x="58.9" y="249.2">ー</text>
<text x="76.3" y="249.2">ー</text>
<text x="87.7" y="249.1">SH23CH-B</text>
<text x="103.6" y="249.1">orange</text>
<text x="122.9" y="249.1">50</text>
<text x="12.3" y="254.4">25</text>
<text x="19.6" y="253.4">0.26</text>
<text x="26.8" y="253.4">0.51</text>
<text x="41.5" y="254.5">ー</text>
<text x="58.9" y="254.5">ー</text>
<text x="76.3" y="254.5">ー</text>
<text x="87.7" y="254.4">SH25CH-B</text>
<text x="103.6" y="254.4">red</text>
<text x="122.9" y="254.4">50</text>
<text x="12.3" y="259.7">27</text>
<text x="19.6" y="258.7">0.21</text>
<text x="19.6" y="263.9">0.17</text>
<text x="26.8" y="258.7">0.41</text>
<text x="26.8" y="264">0.51</text>
<text x="34.1" y="259.8">SH27CH-0.25-B</text>
<text x="58.9" y="259.8">ー</text>
<text x="76.3" y="259.8">ー</text>
<text x="92.4" y="259.7">ー</text>
<text x="103.6" y="259.7">clear</text>
<text x="122.9" y="259.7">25</text>
<text x="12.3" y="265">30</text>
<text x="19.6" y="269.2">0.11</text>
<text x="26.8" y="269.3">0.41</text>
<text x="41.5" y="265">ー</text>
<text x="58.9" y="265">ー</text>
<text x="71.6" y="265">SH30CH-B</text>
<text x="92.4" y="265">ー</text>
<text x="103.6" y="265">red</text>
<text x="122.9" y="265">25</text>
<text x="12.3" y="270.3">33</text>
<text x="41.5" y="270.3">ー</text>
<text x="54.2" y="270.3">SH33CH-B</text>
<text x="76.3" y="270.3">ー</text>
<text x="92.4" y="270.3">ー</text>
<text x="103.6" y="270.3">clear</text>
<text x="122.9" y="270.3">25</text>
</g>
<g font-size="2.3" fill="#231f20">
<text x="109.3" y="136.9">Polypropylene shaft reaches into hard-to-access</text>
<text x="109.3" y="140">areas and will not scratch delicate surfaces.</text>
</g>
<g font-size="2.1" fill="#231f20">
<text x="13.6" y="33.4">A wide variety of needle lengths and orif</text>
<text x="58.7" y="33.4">ice sizes can be selected</text>
<text x="127.2" y="33.4">TT taper tip provides smooth f</text>
<text x="164.3" y="33.4">luid</text>
<text x="13.6" y="36.2">for general application.</text>
<text x="13.6" y="39">Burr-free, polished tip provides consistent f</text>
<text x="61.2" y="39">luid f</text>
<text x="66.6" y="39">low.</text>
<text x="127.2" y="36.2">f</text>
<text x="127.2" y="36.2">low</text>
<text x="127.2" y="39">cyanoacrylate adhesive can also be</text>
<text x="127.2" y="41.9">applied.</text>
<text x="133.3" y="36.2">avoiding</text>
<text x="144.4" y="36.2">air</text>
<text x="148.7" y="36.2">entrapment.</text>
<text x="164.3" y="36.2">GEL</text>
<text x="18.1" y="46.6">ID size</text>
<text x="25.6" y="46.6">OD size</text>
<text x="55.1" y="44.7">needle length</text>
<text x="108.7" y="47.9">sets per box</text>
<text x="149.9" y="47.5">Material</text>
<text x="10.2" y="48">gauge</text>
<text x="17.8" y="49.1">（mm)</text>
<text x="25.8" y="49.1">（mm)</text>
<text x="37.4" y="51">(0.25″</text>
<text x="37.6" y="48.7">6.4mm</text>
<text x="44.5" y="51">)</text>
<text x="51.9" y="48.7">12.7mm</text>
<text x="53.3" y="51">(0.5″</text>
<text x="58.8" y="51">)</text>
<text x="64.6" y="48.7">25.4mm</text>
<text x="67" y="51">(1″</text>
<text x="70.4" y="51">)</text>
<text x="78.2" y="48.7">38.1mm</text>
<text x="79.6" y="51">(1.5″</text>
<text x="85.1" y="51">)</text>
<text x="94.3" y="48">hub color</text>
<text x="124.3" y="49.7">gauge</text>
<text x="132.2" y="50.8">（mm)</text>
<text x="132.5" y="48.3">ID size</text>
<text x="142.4" y="51.6">standard</text>
<text x="155" y="51.6">opaque rigid</text>
<text x="173.4" y="49.7">color</text>
<text x="184" y="49.7">sets per box</text>
<text x="18.5" y="56.6">(.061″</text>
<text x="24.3" y="56.6">)</text>
<text x="26.2" y="56.7">(.072″</text>
<text x="32" y="56.7">)</text>
<text x="132.7" y="57.2">(.061″</text>
<text x="138.5" y="57.2">)</text>
<text x="18.5" y="61.8">(.054″</text>
<text x="24.3" y="61.8">)</text>
<text x="26.2" y="61.8">(.065″</text>
<text x="32" y="61.8">)</text>
<text x="132.7" y="62.3">(.047″</text>
<text x="138.5" y="62.3">)</text>
<text x="18.5" y="67.2">(.036″</text>
<text x="24.3" y="67.2">)</text>
<text x="26.2" y="67.2">(.050″</text>
<text x="32" y="67.2">)</text>
<text x="132.7" y="67.6">(.033″</text>
<text x="138.5" y="67.6">)</text>
<text x="18.5" y="72.4">(.024″</text>
<text x="18.5" y="77.8">(.020″</text>
<text x="24.3" y="72.4">)</text>
<text x="24.3" y="77.8">)</text>
<text x="26.2" y="72.4">(.036″</text>
<text x="26.2" y="77.8">(.032″</text>
<text x="32" y="72.4">)</text>
<text x="32" y="77.8">)</text>
<text x="132.7" y="72.9">(.024″</text>
<text x="138.5" y="72.9">)</text>
<text x="18.5" y="83.1">(.016″</text>
<text x="24.3" y="83.1">)</text>
<text x="26.2" y="83.1">(.028″</text>
<text x="32" y="83.1">)</text>
<text x="132.7" y="78.2">(.016″</text>
<text x="132.7" y="83.5">(.010″</text>
<text x="138.5" y="78.2">)</text>
<text x="138.5" y="83.5">)</text>
<text x="18.5" y="88.3">(.013″</text>
<text x="24.3" y="88.3">)</text>
<text x="26.2" y="88.3">(.025″</text>
<text x="32" y="88.3">)</text>
<text x="123.3" y="87.8">standard：polyethylene</text>
<text x="18.5" y="93.6">(.010″</text>
<text x="24.3" y="93.6">)</text>
<text x="26.2" y="93.6">(.020″</text>
<text x="32" y="93.6">)</text>
<text x="123.3" y="90.4">opaque rigid：polypropylene</text>
<text x="18.5" y="99">(.008″</text>
<text x="24.3" y="99">)</text>
<text x="26.2" y="99">(.016″</text>
<text x="32" y="99">)</text>
<text x="18.5" y="104.3">(.006″</text>
<text x="24.3" y="104.3">)</text>
<text x="26.2" y="104.3">(.012″</text>
<text x="32" y="104.3">)</text>
<text x="9.5" y="113.9">hub：polypropylene</text>
<text x="18.5" y="109.6">(.004″</text>
<text x="24.3" y="109.6">)</text>
<text x="26.2" y="109.6">(.009″</text>
<text x="32" y="109.6">)</text>
<text x="9.5" y="116.5">shaft：304 stainless steel</text>
<text x="13.4" y="134.9">Angle shaft allows you to reach underneath or inside</text>
<text x="13.4" y="137.7">the work. Available with 45°and 90°bends and 10</text>
<text x="13.4" y="140.6">dif</text>
<text x="15.3" y="140.6">ferent tip diameters ranging from 30-14 gage.</text>
<text x="18.5" y="148.8">ID size</text>
<text x="25.9" y="148.8">OD size</text>
<text x="42.8" y="146.8">needle length</text>
<text x="114.7" y="148.8">ID size</text>
<text x="122.1" y="148.8">OD size</text>
<text x="138.1" y="146.9">needle length</text>
<text x="10.3" y="150.2">gauge</text>
<text x="18.2" y="151.3">（mm)</text>
<text x="26.5" y="151.6">（mm)</text>
<text x="34.6" y="150.9">12.7mm/45°</text>
<text x="38.4" y="153.2">(0.5″</text>
<text x="43.9" y="153.2">)</text>
<text x="51.9" y="150.9">12.7mm/90°</text>
<text x="55.7" y="153.2">(0.5″</text>
<text x="61.2" y="153.2">)</text>
<text x="71.6" y="150.2">hub color</text>
<text x="85.8" y="150.1">sets per box</text>
<text x="106.5" y="150.2">gauge</text>
<text x="114.4" y="151.3">（mm)</text>
<text x="122.7" y="151.6">（mm)</text>
<text x="132.3" y="150.9">12.7mm</text>
<text x="133.7" y="153.2">(0.5″</text>
<text x="139.2" y="153.2">)</text>
<text x="149.1" y="150.9">38.1mm</text>
<text x="150.4" y="153.2">(1.5″</text>
<text x="156" y="153.2">)</text>
<text x="164.8" y="150.2">hub color</text>
<text x="179.1" y="150.1">sets per box</text>
<text x="18.8" y="158.5">(.061″</text>
<text x="24.6" y="158.5">)</text>
<text x="26.1" y="158.5">(.072″</text>
<text x="31.9" y="158.5">)</text>
<text x="115" y="158.5">(.053″</text>
<text x="120.8" y="158.5">)</text>
<text x="122.3" y="158.5">(.065″</text>
<text x="128.2" y="158.5">)</text>
<text x="18.8" y="164">(.054″</text>
<text x="24.6" y="164">)</text>
<text x="26.1" y="164">(.065″</text>
<text x="31.9" y="164">)</text>
<text x="115" y="163.7">(.032″</text>
<text x="120.8" y="163.7">)</text>
<text x="122.3" y="163.7">(.048″</text>
<text x="128.2" y="163.7">)</text>
<text x="18.8" y="169.1">(.036″</text>
<text x="24.6" y="169.1">)</text>
<text x="26.1" y="169.1">(.050″</text>
<text x="31.9" y="169.1">)</text>
<text x="115" y="169.1">(.019″</text>
<text x="120.8" y="169.1">)</text>
<text x="122.3" y="169.1">(.033″</text>
<text x="128.2" y="169.1">)</text>
<text x="18.8" y="174.5">(.024″</text>
<text x="18.8" y="179.9">(.020″</text>
<text x="24.6" y="174.5">)</text>
<text x="24.6" y="179.9">)</text>
<text x="26.1" y="174.5">(.036″</text>
<text x="26.1" y="179.9">(.032″</text>
<text x="31.9" y="174.5">)</text>
<text x="31.9" y="179.9">)</text>
<text x="105.4" y="178.3">hub：polypropylene</text>
<text x="115" y="174.6">(.016″</text>
<text x="120.8" y="174.6">)</text>
<text x="122.3" y="174.6">(.032″</text>
<text x="128.2" y="174.6">)</text>
<text x="18.8" y="185.2">(.016″</text>
<text x="24.6" y="185.2">)</text>
<text x="26.1" y="185.2">(.028″</text>
<text x="31.9" y="185.2">)</text>
<text x="105.4" y="180.9">shaft：polypropylene</text>
<text x="18.8" y="190.4">(.013″</text>
<text x="24.6" y="190.4">)</text>
<text x="26.1" y="190.4">(.025″</text>
<text x="31.9" y="190.4">)</text>
<text x="18.8" y="195.6">(.010″</text>
<text x="24.6" y="195.6">)</text>
<text x="26.1" y="195.6">(.020″</text>
<text x="31.9" y="195.6">)</text>
<text x="18.8" y="201">(.008″</text>
<text x="24.6" y="201">)</text>
<text x="26.1" y="201">(.016″</text>
<text x="31.9" y="201">)</text>
<text x="9.8" y="209.9">hub：polypropylene</text>
<text x="18.8" y="206.4">(.006″</text>
<text x="24.6" y="206.4">)</text>
<text x="26.1" y="206.4">(.012″</text>
<text x="31.9" y="206.4">)</text>
<text x="9.8" y="212.5">shaft：304 stainless steel</text>
<text x="13.2" y="227.3">Precision, wedge-shaped tip minimizes the wetted area as small as</text>
<text x="13.2" y="230.1">possible and smaller sizes are useful when making microdots of</text>
<text x="13.2" y="233">low-viscosity f</text>
<text x="28.4" y="233">luids.</text>
<text x="20.6" y="239.7">tip</text>
<text x="60.3" y="238.5">needle length</text>
<text x="10.4" y="241.9">gauge</text>
<text x="18.3" y="243.9">（mm)</text>
<text x="18.5" y="241.8">ID size</text>
<text x="25.9" y="240.8">OD size</text>
<text x="26.5" y="243.6">（mm)</text>
<text x="38.3" y="244.5">(0.25″</text>
<text x="38.5" y="242.2">6.4mm</text>
<text x="45.4" y="244.5">)</text>
<text x="55.9" y="244.5">(0.28″</text>
<text x="56" y="242.2">7.0mm</text>
<text x="63" y="244.5">)</text>
<text x="73.1" y="244.5">(0.37″</text>
<text x="73.3" y="242.2">9.5mm</text>
<text x="80.2" y="244.5">)</text>
<text x="88.4" y="242.2">12.7mm</text>
<text x="89.8" y="244.5">(0.5″</text>
<text x="95.3" y="244.5">)</text>
<text x="105.7" y="242.1">hub color</text>
<text x="119.8" y="241.8">sets per box</text>
<text x="18.8" y="250">(.013″</text>
<text x="24.6" y="250">)</text>
<text x="26.1" y="250">(.025″</text>
<text x="31.9" y="250">)</text>
<text x="18.8" y="255.5">(.010″</text>
<text x="24.6" y="255.5">)</text>
<text x="26.1" y="255.5">(.020″</text>
<text x="31.9" y="255.5">)</text>
<text x="18.8" y="260.8">(.008″</text>
<text x="24.6" y="260.8">)</text>
<text x="26.1" y="260.8">(.016″</text>
<text x="31.9" y="260.8">)</text>
<text x="18.8" y="266">(.007″</text>
<text x="24.6" y="266">)</text>
<text x="26.1" y="266">(.020″</text>
<text x="31.9" y="266">)</text>
<text x="9.6" y="274.9">hub：polypropylene</text>
<text x="18.8" y="271.4">(.004″</text>
<text x="24.6" y="271.4">)</text>
<text x="26.1" y="271.4">(.016″</text>
<text x="31.9" y="271.4">)</text>
<text x="9.6" y="277.4">shaft：304 stainless steel</text>
</g>
<g font-size="1.6" fill="#231f20">
<text x="163.2" y="197.6">Flexible shaft will not scratch</text>
<text x="163.2" y="199.3">delicate surfaces.</text>
<text x="136.1" y="269.3">Tip image</text>
</g>
</svg>
